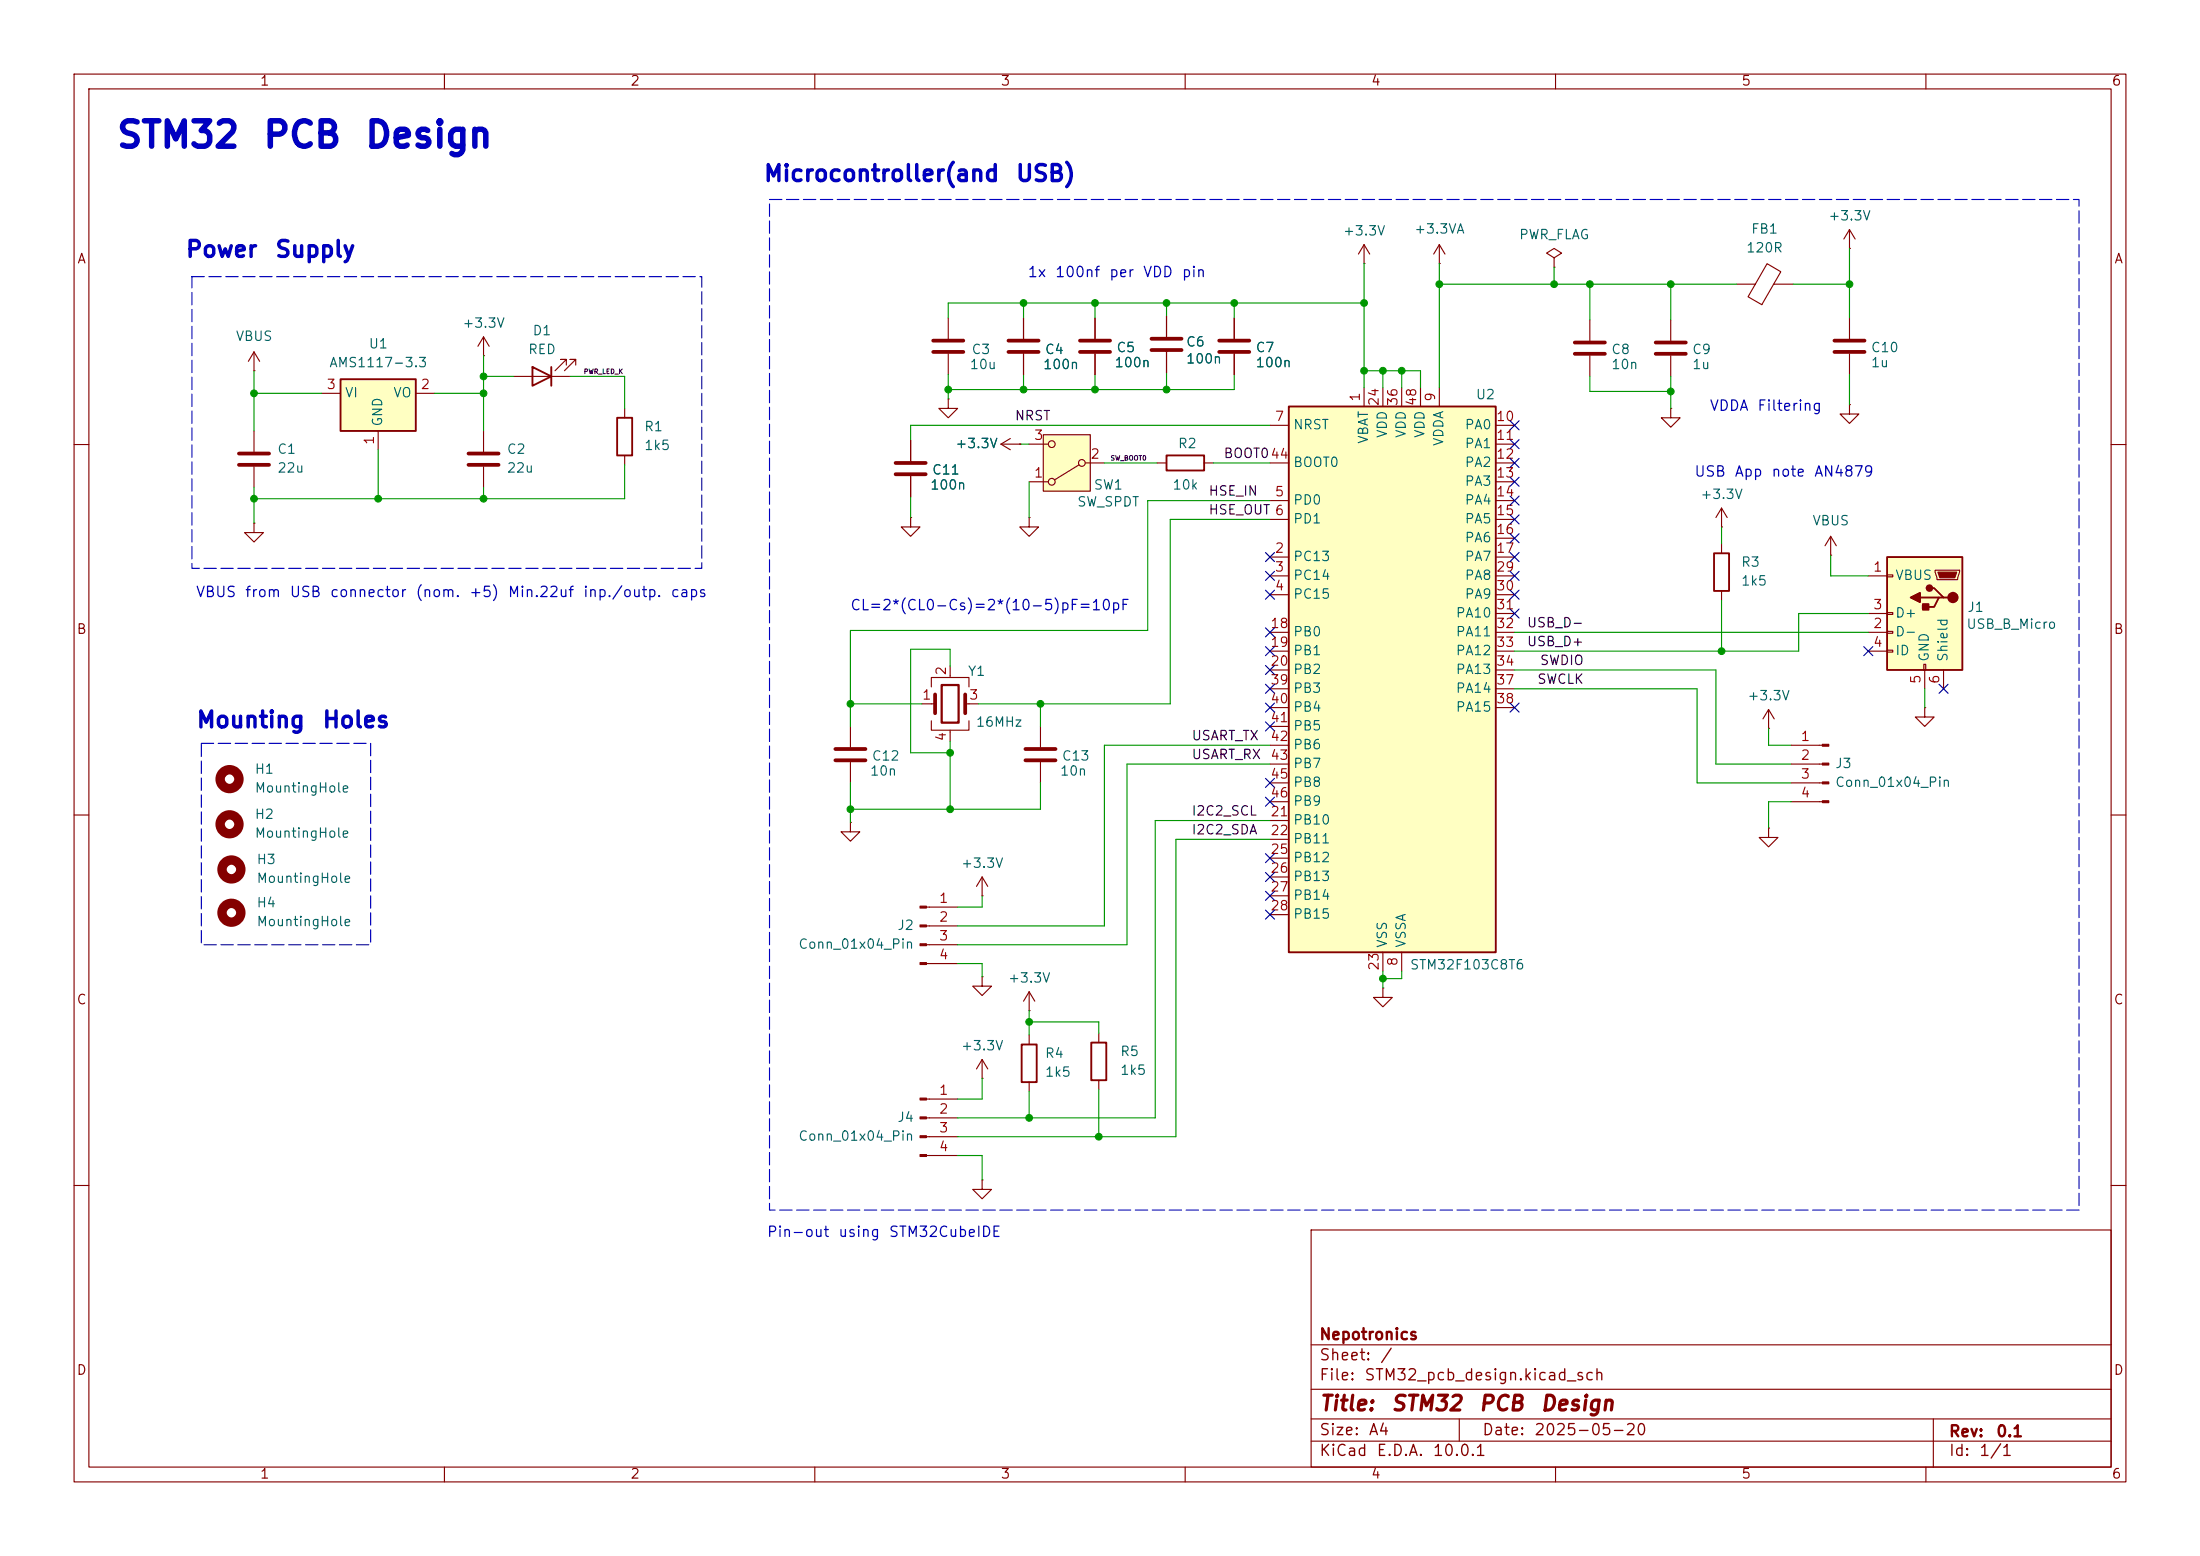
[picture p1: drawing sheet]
<svg xmlns="http://www.w3.org/2000/svg" width="297mm" height="210mm" viewBox="0 0 297 210" stroke-linecap="round" stroke-linejoin="round" font-family="sans-serif">
<g fill="none" stroke="#840000" stroke-width=".15">
<path d="M10 10h277v190h-277zM12 12h273v186h-273zM60 10v2M110 10v2M160 10v2M210 10v2M260 10v2M184.1 35.6h.1M184.1 33l-.7 1.3M184.1 33l.8 1.3M184.1 33v2.6M209.8 34.8l1-.6-1-.7-1 .7 1 .6v1.3"/>
<path d="M209.8 36.1h.1M34.3 50h.1M34.3 47.5v2.5M34.3 58.2v2.8M34.3 47.5l-.8 1.3M34.3 47.5l.8 1.3M65.3 58.2v2.8M122.9 59.4v2.8M128 53.8v1.3h1.3l-1.3 1.3-1.3-1.3h1.3M128 53.8h.1M128 42.9v2.8M128 47.8v2.7"/>
<path d="M135.1 59.9l1.3 .8M135.1 59.9h2.6M136.4 59.2l-1.3 .7M137.7 59.9h.1M138.2 42.9v2.8M138.2 47.8v2.7M10 60h2M34.3 70.6v1.3h1.3l-1.3 1.3-1.3-1.3h1.3M34.3 70.6h.1M34.3 63v2.8M65.3 63v2.8M122.9 69.9v1.2h1.3l-1.3 1.3-1.2-1.3h1.2"/>
<path d="M122.9 69.9h.1M122.9 64.3v2.8M138.9 69.9v1.2h1.3l-1.3 1.3-1.2-1.3h1.2M138.9 69.9h.1M285 60h2M114.8 98v2.8M124.5 95h1.7M125.7 92.7v-1.3h5.1v1.3M125.7 97.3v1.3h5.1v-1.3M128.3 89.9v1.5M128.3 98.6v1.5M130.3 95h1.8"/>
<path d="M140.5 98v2.8M10 110h2M114.8 111v1.3h1.3l-1.3 1.2-1.3-1.2h1.3M114.8 111h.1M114.8 102.9v2.8M140.5 102.9v2.8M285 110h2M132.6 131.8v1.3h1.3l-1.3 1.3-1.3-1.3h1.3M132.6 131.8h.1M138.9 139.7v1.3M125.1 148.3h4.2M125.1 150.9h4.2"/>
<path d="M125.1 153.4h4.2M125.1 156h4.2M132.6 145.5h.1M132.6 159.3v1.2h1.3l-1.3 1.3-1.3-1.3h1.3M132.6 159.3h.1M132.6 143l-.8 1.3M132.6 143l.7 1.3M132.6 143v2.5M138.9 146.1v1.2M10 160h2M177 166h108v32h-108zM285 160h2"/>
<path d="M60 198v2M110 198v2M160 198v2M177 194.5h108M177 191.5h108M177 187.5h108M177 181.5h108M197 191.5v3M210 198v2M260 198v2M261 191.5v6.5"/>
</g>
<path d="M137.9 141h2.1v5.1h-2.1z" fill="none" stroke="#840000" stroke-width=".25"/>
<g fill="#840000" stroke="#840000" stroke-width=".15">
<path d="M124.2 148.2h.9v.3h-.9z"/>
<path d="M124.2 150.7h.9v.3h-.9z"/>
<path d="M124.2 153.3h.9v.2h-.9z"/>
<path d="M124.2 155.8h.9v.3h-.9z"/>
</g>
<g fill="none" stroke="#840000" stroke-width=".51">
<path d="M126 46h4M126 47.5h4M136.1 46h4.1M136.1 47.5h4.1M32.3 61.2h4M32.3 62.7h4M63.2 61.2h4.1M63.2 62.7h4.1M120.9 62.5h4.1M120.9 64h4.1M126.2 93.7v2.6M130.3 93.7v2.6"/>
<path d="M112.8 101.1h4M112.8 102.6h4M138.4 101.1h4.1M138.4 102.6h4.1"/>
</g>
<g fill="none" stroke="#840000" stroke-width="1.3">
<circle cx="31" cy="111.3" r="1.27"/>
<circle cx="31" cy="105.2" r="1.27"/>
</g>
<path d="M127.1 92.5h2.3v5h-2.3z" fill="none" stroke="#840000" stroke-width=".3"/>
<path d="M174 54.9h27.9v73.6h-27.9z" fill="#ffffc2"/>
<path d="M174 54.9h27.9v73.6h-27.9zM147.3 140.7h2.1v5.1h-2.1z" fill="none" stroke="#840000" stroke-width=".25"/>
<g fill="none" stroke="#840000" stroke-width=".15">
<path d="M147.8 42.9v2.8M147.8 47.8v2.7M157.5 42.7v2.8M157.5 47.5v2.8M171.4 57.4h2.6M184.1 52.3v2.6M186.7 52.3v2.6M189.2 52.3v2.6M191.8 52.3v2.6M194.3 52.3v2.6M201.9 57.4h2.6M201.9 59.9h2.6"/>
<path d="M171.4 75.2h2.6M171.4 77.7h2.6M171.4 67.6h2.6M171.4 70.1h2.6M171.4 62.5h2.6M201.9 75.2h2.6M201.9 77.7h2.6M201.9 67.6h2.6M201.9 70.1h2.6M201.9 62.5h2.6M201.9 65h2.6M201.9 72.6h2.6"/>
<path d="M171.4 80.3h2.6M171.4 85.3h2.6M171.4 87.9h2.6M171.4 90.4h2.6M171.4 93h2.6M171.4 95.5h2.6M171.4 98h2.6M201.9 80.3h2.6M201.9 85.3h2.6M201.9 87.9h2.6M201.9 90.4h2.6M201.9 82.8h2.6"/>
<path d="M201.9 93h2.6M201.9 95.5h2.6M171.4 110.7h2.6M171.4 113.3h2.6M171.4 115.8h2.6M171.4 118.4h2.6M171.4 100.6h2.6M171.4 103.1h2.6M171.4 105.7h2.6M171.4 108.2h2.6M238.8 111.8v1.2h1.2l-1.2 1.3-1.3-1.3h1.3M238.8 111.8h.1"/>
<path d="M148.3 139.4v1.3M171.4 120.9h2.6M171.4 123.4h2.6M186.7 128.5v2.6M189.2 128.5v2.6M148.3 145.8v1.3"/>
</g>
<path d="M145.8 46h4.1M145.8 47.5h4.1M155.4 45.7h4.1M155.4 47.2h4.1" fill="none" stroke="#840000" stroke-width=".51"/>
<path d="M140.8 58.7h6.4v7.6h-6.4z" fill="#ffffc2"/>
<g fill="none" stroke="#840000" stroke-width=".15">
<path d="M234.4 38.4h2.6M238.6 35.6l1.8 1.1-2.6 4.4-1.8-1zM239.5 38.4h2.6M138.9 59.9h2.6M140.8 58.7h6.4v7.6h-6.4zM166.6 42.9v2.8M166.6 47.8v2.7M225.6 55.1v1.3h1.2l-1.2 1.3-1.3-1.3h1.3M225.6 55.1h.1M138.9 65h2.6M145.7 62.7l-3.3 2.1M146.6 62.5h2.5"/>
<path d="M156.2 62.5h1.3M162.6 62.5h1.2M232.4 71.1h.1M232.4 68.6l-.8 1.3M232.4 68.6l.8 1.3M232.4 68.6v2.5M232.4 73.4v1.3M232.4 79.8v1.2M138.9 136.4h.1M138.9 133.9l-.7 1.2M138.9 133.9l.8 1.2M138.9 133.9v2.5"/>
<circle cx="142" cy="59.9" r=".46"/>
<circle cx="142" cy="65" r=".46"/>
<circle cx="146" cy="62.5" r=".46"/>
</g>
<path d="M157.5 61.5h5.1v2h-5.1zM231.4 74.7h2v5.1h-2z" fill="none" stroke="#840000" stroke-width=".25"/>
<g fill="none" stroke="#840000" stroke-width="1.3">
<circle cx="31.2" cy="117.3" r="1.27"/>
<circle cx="31.2" cy="123.2" r="1.27"/>
</g>
<path d="M164.6 46h4.1M164.6 47.5h4.1" fill="none" stroke="#840000" stroke-width=".51"/>
<path d="M46 51.2h10.1v7h-10.1z" fill="#ffffc2"/>
<path d="M46 51.2h10.1v7h-10.1zM71.9 49.5l2.5 1.3-2.5 1.3zM74.4 49.5v2.6M83.3 56.4h2v5.1h-2z" fill="none" stroke="#840000" stroke-width=".25"/>
<g fill="none" stroke="#840000" stroke-width=".15">
<path d="M43.4 53.1h2.6M51.1 58.2v2.5M56.1 53.1h2.6M65.3 48h.1M65.3 45.5l-.8 1.2M65.3 45.5l.7 1.2M65.3 45.5v2.5M69.3 50.8h7.7M76.5 49.3v-.8h-.8h.8l-1.6 1.5M77.7 49.3v-.8h-.7h.7l-1.5 1.5M84.3 55.1v1.3M214.6 43.2v2.8"/>
<path d="M214.6 48v2.8M225.6 43.2v2.8M225.6 48v2.8M249.7 54.6v1.3h1.3l-1.3 1.3-1.3-1.3h1.3M249.7 54.6h.1M84.3 61.5v1.2M247.1 74.9h.1M247.1 72.4l-.7 1.3M247.1 72.4l.8 1.3M247.1 72.4v2.5M238.8 98.3h.1M238.8 95.8l-.8 1.2"/>
<path d="M238.8 95.8l.7 1.2M238.8 95.8v2.5M259.8 95.5v1.3h1.3l-1.3 1.2-1.2-1.2h1.2M259.8 95.5h.1M132.6 118.4l-.8 1.2M132.6 118.4l.7 1.2M132.6 118.4v2.5M241.8 100.6h4.2M241.8 103.1h4.2M241.8 105.7h4.2M241.8 108.2h4.2M125.1 122.4h4.2"/>
<path d="M125.1 125h4.2M125.1 127.5h4.2M125.1 130h4.2M132.6 120.9h.1M186.7 133.4v1.2h1.3l-1.3 1.3-1.3-1.3h1.3M186.7 133.4h.1"/>
</g>
<g fill="#840000" stroke="#840000" stroke-width=".15">
<path d="M246 100.5h.9v.2h-.9z"/>
<path d="M246 103h.9v.3h-.9z"/>
<path d="M246 105.5h.9v.3h-.9z"/>
<path d="M246 108.1h.9v.2h-.9z"/>
<path d="M124.2 122.3h.9v.3h-.9z"/>
<path d="M124.2 124.8h.9v.3h-.9z"/>
<path d="M124.2 127.4h.9v.2h-.9z"/>
<path d="M124.2 129.9h.9v.3h-.9z"/>
</g>
<path d="M212.6 46.2h4.1M212.6 47.8h4.1M223.5 46.2h4.1M223.5 47.8h4.1" fill="none" stroke="#840000" stroke-width=".51"/>
<path d="M254.8 75.2h10.1v15.2h-10.1z" fill="#ffffc2"/>
<path d="M254.8 75.2h10.1v15.2h-10.1zM260.5 79.4h.6l1.3 1.2h.6M259.2 80.6h2.5M262.4 80.6h-.7l-.6 1.3h-1.3" fill="none" stroke="#840000" stroke-width=".25"/>
<g fill="none" stroke="#840000" stroke-width=".15">
<path d="M194.3 35.6h.1M194.3 33l-.8 1.3M194.3 33l.8 1.3M194.3 33v2.6M249.7 33.5h.1M249.7 31l-.8 1.3M249.7 31l.7 1.3M249.7 31v2.5M122.9 59.4v2.8M137.7 59.9h.1M138.2 42.9v2.8M138.2 47.8v2.7"/>
<path d="M147.8 42.9v2.8M147.8 47.8v2.7M157.5 42.7v2.8M157.5 47.5v2.8M166.6 42.9v2.8M166.6 47.8v2.7M249.7 42.9v2.8M249.7 47.8v2.7M122.9 64.3v2.8M252.2 77.7h2.6M254.8 77.6h.7v.3h-.7zM261.2 77h3.3v.2l-.2 1h-2.8z"/>
<path d="M252.2 85.3h2.6M252.2 82.8h2.6M252.2 87.9h2.6M254.8 82.7h.7v.2h-.7zM254.8 85.2h.7v.3h-.7zM254.8 87.8h.7v.2h-.7zM259.7 89.7h.3v.7h-.3zM259.8 90.4v2.6M262.4 90.4v2.6"/>
</g>
<path d="M261.6 77.2h2.6l-.3 .8h-2z" fill="#840000" stroke="#840000" stroke-width=".15"/>
<g fill="#840000" stroke="#840000" stroke-width=".25">
<path d="M259.6 81.5h.7v.8h-.7z"/>
<path d="M257.9 80.6l1.3-.6v1.3z"/>
<circle cx="263.7" cy="80.6" r=".63"/>
<circle cx="260.5" cy="79.4" r=".38"/>
</g>
<path d="M247.6 46h4.1M247.6 47.5h4.1" fill="none" stroke="#840000" stroke-width=".51"/>
<g fill="none" stroke="#009600" stroke-width=".15">
<path d="M184.1 35.6v16.7M194.3 38.4h40.1M194.3 35.6v16.7M209.8 36.1v2.3M214.6 38.4v4.8M225.6 38.4v4.8M242.1 38.4h7.6M249.7 33.5v9.4M34.3 53.1h9.1M34.3 50v8.2M58.7 53.1h6.6M65.3 48v10.2"/>
<path d="M65.3 50.8h4M77 50.8h7.3v4.3M128 50.5v3.3M137.7 59.9h1.2M138.2 40.9v2M138.2 50.5v2.1M147.8 40.9v2M147.8 50.5v2.1M157.5 40.6v2.1M157.5 50.3v2.3M166.6 40.9v2M166.6 50.5v2.1h-38.6"/>
<path d="M171.4 57.4h-48.5v2M184.1 40.9h-56.1v2M184.1 50h7.7v2.3M186.7 50v2.3M189.2 50v2.3M214.6 50.8v2h11M225.6 50.8v4.3M249.7 50.5v4.1M34.3 65.8v4.8M51.1 60.7v6.6M65.3 65.8v1.5M84.3 62.7v4.6h-50"/>
<path d="M122.9 67.1v2.8M138.9 65v4.9M149.1 62.5h7.1M163.8 62.5h7.6M171.4 67.6h-16.5v17.5h-40.1v12.9M171.4 70.1h-13.4v24.9h-25.9M232.4 71.1v2.3M247.1 74.9v2.8h5.1M114.8 95h9.7M128.3 89.9v-2.3h-5.4v14h5.4M140.5 95v3M204.5 93h24.6v12.7h12.7"/>
<path d="M204.5 90.4h27.1v12.7h10.2M204.5 85.3h47.7M232.4 81v6.9M238.8 98.3v2.3h3M252.2 82.8h-9.4v5.1h-38.3M259.8 93v2.5M114.8 105.7v5.3M128.3 100.1v9.1M140.5 105.7v3.5h-25.7M171.4 103.1h-19.3v24.4h-22.8M171.4 100.6h-22.3v24.4h-19.8M171.4 110.7h-15.4v40.2h-26.7"/>
<path d="M171.4 113.3h-12.7v40.1h-29.4M241.8 108.2h-3v3.6M129.3 130h3.3v1.8M132.6 120.9v1.5h-3.3M138.9 136.4v3.3M138.9 137.9h9.4v1.5M186.7 131.1v2.3M189.2 131.1v1h-2.5M129.3 156h3.3v3.3M132.6 145.5v2.8h-3.3M138.9 147.3v3.6M148.3 147.1v6.3"/>
</g>
<g fill="none" stroke="#000084" stroke-width=".15">
<path d="M203.9 59.3l1.2 1.3M203.9 56.8l1.2 1.2M205.1 59.3l-1.2 1.3M205.1 56.8l-1.2 1.2M170.8 74.6l1.3 1.2M170.8 79.7l1.3 1.2M170.8 77.1l1.3 1.2M172.1 74.6l-1.3 1.2M172.1 79.7l-1.3 1.2M172.1 77.1l-1.3 1.2M203.9 61.9l1.2 1.2M203.9 69.5l1.2 1.2"/>
<path d="M203.9 79.7l1.2 1.2M203.9 64.4l1.2 1.2M203.9 77.1l1.2 1.2M203.9 67l1.2 1.2M203.9 72l1.2 1.3M203.9 74.6l1.2 1.2M205.1 61.9l-1.2 1.2M205.1 69.5l-1.2 1.2M205.1 79.7l-1.2 1.2M205.1 64.4l-1.2 1.2M205.1 72l-1.2 1.3M205.1 77.1l-1.2 1.2"/>
<path d="M205.1 67l-1.2 1.2M205.1 74.6l-1.2 1.2M170.8 87.3l1.3 1.2M170.8 84.7l1.3 1.3M170.8 92.4l1.3 1.2M170.8 94.9l1.3 1.2M170.8 89.8l1.3 1.2M170.8 97.4l1.3 1.3M172.1 87.3l-1.3 1.2M172.1 84.7l-1.3 1.3M172.1 97.4l-1.3 1.3M172.1 92.4l-1.3 1.2"/>
<path d="M172.1 94.9l-1.3 1.2M172.1 89.8l-1.3 1.2M203.9 94.9l1.2 1.2M203.9 82.2l1.2 1.2M205.1 94.9l-1.2 1.2M205.1 82.2l-1.2 1.2M251.6 87.3l1.2 1.2M252.8 87.3l-1.2 1.2M261.8 92.4l1.2 1.2M263 92.4l-1.2 1.2M170.8 105.1l1.3 1.2M170.8 107.6l1.3 1.2"/>
<path d="M170.8 115.2l1.3 1.2M170.8 117.8l1.3 1.2M172.1 105.1l-1.3 1.2M172.1 107.6l-1.3 1.2M172.1 115.2l-1.3 1.2M172.1 117.8l-1.3 1.2M170.8 122.8l1.3 1.3M170.8 120.3l1.3 1.2M172.1 122.8l-1.3 1.3M172.1 120.3l-1.3 1.2"/>
</g>
<path d="M25.9 37.3h68.8v39.4h-68.8zM103.9 26.9h176.8v136.4h-176.8zM27.2 100.3h22.8v27.2h-22.8z" fill="none" stroke="#0000c2" stroke-width=".15" stroke-dasharray="1.7 .6"/>
<g fill="#009600" stroke="#009600" stroke-width=".14">
<circle cx="225.6" cy="52.8" r=".46"/>
<circle cx="225.6" cy="38.4" r=".46"/>
<circle cx="249.7" cy="38.4" r=".46"/>
<circle cx="214.6" cy="38.4" r=".46"/>
<circle cx="209.8" cy="38.4" r=".46"/>
<circle cx="194.3" cy="38.4" r=".46"/>
<circle cx="232.4" cy="87.9" r=".46"/>
<circle cx="166.6" cy="40.9" r=".46"/>
<circle cx="157.5" cy="40.9" r=".46"/>
<circle cx="147.8" cy="40.9" r=".46"/>
<circle cx="140.5" cy="95" r=".46"/>
<circle cx="186.7" cy="132.1" r=".46"/>
<circle cx="157.5" cy="52.6" r=".46"/>
<circle cx="34.3" cy="53.1" r=".46"/>
<circle cx="65.3" cy="50.8" r=".46"/>
<circle cx="65.3" cy="53.1" r=".46"/>
<circle cx="65.3" cy="67.3" r=".46"/>
<circle cx="51.1" cy="67.3" r=".46"/>
<circle cx="34.3" cy="67.3" r=".46"/>
<circle cx="128.3" cy="109.2" r=".46"/>
<circle cx="114.8" cy="109.2" r=".46"/>
<circle cx="114.8" cy="95" r=".46"/>
<circle cx="147.8" cy="52.6" r=".46"/>
<circle cx="138.2" cy="40.9" r=".46"/>
<circle cx="138.2" cy="52.6" r=".46"/>
<circle cx="128" cy="52.6" r=".46"/>
<circle cx="128.3" cy="101.6" r=".46"/>
<circle cx="138.9" cy="137.9" r=".46"/>
<circle cx="138.9" cy="150.9" r=".46"/>
<circle cx="148.3" cy="153.4" r=".46"/>
<circle cx="184.1" cy="50" r=".46"/>
<circle cx="186.7" cy="50" r=".46"/>
<circle cx="189.2" cy="50" r=".46"/>
<circle cx="184.1" cy="40.9" r=".46"/>
</g>
<g font-size="3.4" fill="#0000c2">
<text x="15.6" y="20.8">STM32</text>
<text x="35.3" y="20.8">PCB</text>
<text x="49.1" y="20.8">Design</text>
</g>
<g font-size="2.2" fill="#0000c2">
<text x="103" y="25">Microcontroller(and</text>
<text x="137" y="25">USB)</text>
<text x="24.9" y="35.3">Power</text>
<text x="37" y="35.3">Supply</text>
<text x="26.4" y="98.8">Mounting</text>
<text x="43.4" y="98.8">Holes</text>
</g>
<g font-size="2" fill="#840000">
<text x="178" y="190.9">Title:</text>
<text x="187.7" y="190.9">STM32</text>
<text x="199.5" y="190.9">PCB</text>
<text x="207.8" y="190.9">Design</text>
</g>
<g font-size="1.5" fill="#840000">
<text x="178" y="184">Sheet:</text>
<text x="178" y="181.2">Nepotronics</text>
<text x="186.2" y="184">/</text>
<text x="178" y="186.7">File:</text>
<text x="184.1" y="186.7">STM32_pcb_design.kicad_sch</text>
<text x="178" y="196.9">KiCad</text>
<text x="178" y="194.1">Size:</text>
<text x="184.7" y="194.1">A4</text>
<text x="185.7" y="196.9">E.D.A.</text>
<text x="193.3" y="196.9">10.0.1</text>
<text x="200" y="194.1">Date:</text>
<text x="207" y="194.1">2025-05-20</text>
<text x="263" y="194.3">Rev:</text>
<text x="263" y="196.9">Id:</text>
<text x="267.1" y="196.9">1/1</text>
<text x="269.4" y="194.3">0.1</text>
</g>
<g font-size="1.4" fill="#0000c2">
<text x="138.6" y="37.8">1x</text>
<text x="142.3" y="37.8">100nf</text>
<text x="149.6" y="37.8">per</text>
<text x="154.2" y="37.8">VDD</text>
<text x="159.4" y="37.8">pin</text>
<text x="230.7" y="55.8">VDDA</text>
<text x="237.1" y="55.8">Filtering</text>
<text x="228.6" y="64.7">USB</text>
<text x="234.1" y="64.7">App</text>
<text x="239" y="64.7">note</text>
<text x="244.8" y="64.7">AN4879</text>
<text x="26.3" y="80.9">VBUS</text>
<text x="33" y="80.9">from</text>
<text x="39" y="80.9">USB</text>
<text x="44.4" y="80.9">connector</text>
<text x="56" y="80.9">(nom.</text>
<text x="63.2" y="80.9">+5)</text>
<text x="68.5" y="80.9">Min.22uf</text>
<text x="78.6" y="80.9">inp./outp.</text>
<text x="90.4" y="80.9">caps</text>
<text x="114.7" y="82.7">CL=2*(CL0-Cs)=2*(10-5)pF=10pF</text>
<text x="103.4" y="167.3">Pin-out</text>
<text x="113.1" y="167.3">using</text>
<text x="119.9" y="167.3">STM32CubeIDE</text>
</g>
<g font-size="1.3" fill="#840000">
<text x="35" y="11.9">1</text>
<text x="85" y="11.9">2</text>
<text x="135" y="11.9">3</text>
<text x="185" y="11.9">4</text>
<text x="235" y="11.9">5</text>
<text x="285" y="11.9">6</text>
<text x="10.3" y="35.9">A</text>
<text x="285.3" y="35.9">A</text>
<text x="10.3" y="85.9">B</text>
<text x="285.3" y="85.9">B</text>
<text x="10.3" y="135.9">C</text>
<text x="285.3" y="135.9">C</text>
<text x="10.3" y="185.9">D</text>
<text x="285.3" y="185.9">D</text>
<text x="35" y="199.9">1</text>
<text x="85" y="199.9">2</text>
<text x="135" y="199.9">3</text>
<text x="185" y="199.9">4</text>
<text x="235" y="199.9">5</text>
<text x="285" y="199.9">6</text>
</g>
<g font-size="1.3" fill="#006464">
<text x="181.2" y="32.1">+3.3V</text>
<text x="190.8" y="31.9">+3.3VA</text>
<text x="205" y="32.6">PWR_FLAG</text>
<text x="235.7" y="34.4">120R</text>
<text x="236.3" y="31.9">FB1</text>
<text x="246.7" y="30.1">+3.3V</text>
<text x="31.7" y="46.3">VBUS</text>
<text x="49.7" y="47.3">U1</text>
<text x="62.3" y="44.6">+3.3V</text>
<text x="71.8" y="45.6">D1</text>
<text x="150.6" y="47.9">C5</text>
<text x="160" y="47.1">C6</text>
<text x="169.4" y="47.9">C7</text>
<text x="252.5" y="47.9">C10</text>
<text x="44.4" y="49.9">AMS1117-3.3</text>
<text x="46.5" y="53.9">VI</text>
<text x="53" y="53.9">VO</text>
<text x="71.2" y="48.1">RED</text>
<text x="130.8" y="50.1">10u</text>
<text x="131.1" y="48.1">C3</text>
<text x="140.7" y="50.1">100n</text>
<text x="141" y="48.1">C4</text>
<text x="150.4" y="49.9">100n</text>
<text x="160" y="49.4">100n</text>
<text x="169.4" y="49.9">100n</text>
<text x="217.4" y="48.1">C8</text>
<text x="217.4" y="50.1">10n</text>
<text x="228.4" y="48.1">C9</text>
<text x="228.4" y="50.1">1u</text>
<text x="252.5" y="49.9">1u</text>
<text x="51.9" y="57.7" transform="rotate(-90 51.9 57.7)">GND</text>
<text x="86.9" y="58.5">R1</text>
<text x="174.5" y="58.3">NRST</text>
<text x="185" y="60" transform="rotate(-90 185 60)">VBAT</text>
<text x="187.6" y="59.2" transform="rotate(-90 187.6 59.2)">VDD</text>
<text x="190.1" y="59.2" transform="rotate(-90 190.1 59.2)">VDD</text>
<text x="192.6" y="59.2" transform="rotate(-90 192.6 59.2)">VDD</text>
<text x="197.7" y="58.3">PA0</text>
<text x="199.1" y="54.2">U2</text>
<text x="37.3" y="61.6">C1</text>
<text x="37.3" y="64.1">22u</text>
<text x="68.3" y="61.6">C2</text>
<text x="68.3" y="64.1">22u</text>
<text x="86.9" y="61.1">1k5</text>
<text x="125.7" y="64.4">C11</text>
<text x="128.9" y="60.8">+3.3V</text>
<text x="158.9" y="60.8">R2</text>
<text x="174.5" y="63.3">BOOT0</text>
<text x="195.2" y="60.3" transform="rotate(-90 195.2 60.3)">VDDA</text>
<text x="197.7" y="60.8">PA1</text>
<text x="197.7" y="63.3">PA2</text>
<text x="197.7" y="65.9">PA3</text>
<text x="125.5" y="66.4">100n</text>
<text x="145.3" y="68.7">SW_SPDT</text>
<text x="147.6" y="66.4">SW1</text>
<text x="158.2" y="66.4">10k</text>
<text x="174.5" y="68.4">PD0</text>
<text x="174.5" y="71">PD1</text>
<text x="197.7" y="68.4">PA4</text>
<text x="197.7" y="71">PA5</text>
<text x="229.5" y="67.7">+3.3V</text>
<text x="244.6" y="71.2">VBUS</text>
<text x="174.5" y="76">PC13</text>
<text x="197.7" y="73.5">PA6</text>
<text x="197.7" y="76">PA7</text>
<text x="235" y="76.8">R3</text>
<text x="174.5" y="78.6">PC14</text>
<text x="174.5" y="81.1">PC15</text>
<text x="196.4" y="83.7">PA10</text>
<text x="197.7" y="78.6">PA8</text>
<text x="197.7" y="81.1">PA9</text>
<text x="235" y="79.3">1k5</text>
<text x="255.8" y="78.6">VBUS</text>
<text x="255.8" y="83.7">D+</text>
<text x="265.5" y="82.9">J1</text>
<text x="174.5" y="86.2">PB0</text>
<text x="174.5" y="88.7">PB1</text>
<text x="196.4" y="86.2">PA11</text>
<text x="196.4" y="88.7">PA12</text>
<text x="255.8" y="86.2">D-</text>
<text x="255.8" y="88.7">ID</text>
<text x="260.7" y="89.4" transform="rotate(-90 260.7 89.4)">GND</text>
<text x="263.2" y="89.4" transform="rotate(-90 263.2 89.4)">Shield</text>
<text x="265.4" y="85.2">USB_B_Micro</text>
<text x="130.6" y="91.5">Y1</text>
<text x="174.5" y="91.3">PB2</text>
<text x="174.5" y="93.8">PB3</text>
<text x="196.4" y="91.3">PA13</text>
<text x="196.4" y="93.8">PA14</text>
<text x="235.8" y="94.8">+3.3V</text>
<text x="131.7" y="98.4">16MHz</text>
<text x="174.5" y="96.4">PB4</text>
<text x="174.5" y="98.9">PB5</text>
<text x="174.5" y="101.4">PB6</text>
<text x="196.4" y="96.4">PA15</text>
<text x="34.3" y="104.7">H1</text>
<text x="34.3" y="107.3">MountingHole</text>
<text x="117.4" y="105">10n</text>
<text x="117.6" y="103">C12</text>
<text x="143" y="105">10n</text>
<text x="143.3" y="103">C13</text>
<text x="174.5" y="104">PB7</text>
<text x="174.5" y="106.5">PB8</text>
<text x="247.7" y="104">J3</text>
<text x="247.7" y="106.5">Conn_01x04_Pin</text>
<text x="34.3" y="110.8">H2</text>
<text x="34.3" y="113.4">MountingHole</text>
<text x="174.5" y="111.6">PB10</text>
<text x="174.5" y="109.1">PB9</text>
<text x="34.6" y="116.9">H3</text>
<text x="34.6" y="119.5">MountingHole</text>
<text x="129.6" y="117.4">+3.3V</text>
<text x="174.5" y="114.1">PB11</text>
<text x="174.5" y="116.7">PB12</text>
<text x="174.5" y="119.2">PB13</text>
<text x="34.6" y="122.8">H4</text>
<text x="34.6" y="125.3">MountingHole</text>
<text x="121.1" y="125.8">J2</text>
<text x="174.5" y="121.8">PB14</text>
<text x="174.5" y="124.3">PB15</text>
<text x="107.7" y="128.4">Conn_01x04_Pin</text>
<text x="187.6" y="128" transform="rotate(-90 187.6 128)">VSS</text>
<text x="190.1" y="128" transform="rotate(-90 190.1 128)">VSSA</text>
<text x="190.3" y="131.2">STM32F103C8T6</text>
<text x="136" y="132.9">+3.3V</text>
<text x="129.6" y="142.1">+3.3V</text>
<text x="141" y="143.1">R4</text>
<text x="151.1" y="142.8">R5</text>
<text x="141" y="145.6">1k5</text>
<text x="151.1" y="145.4">1k5</text>
<text x="107.7" y="154.3">Conn_01x04_Pin</text>
<text x="121.1" y="151.7">J4</text>
</g>
<g font-size="1.3" fill="#a90000">
<text x="44" y="52.8">3</text>
<text x="56.7" y="52.8">2</text>
<text x="139.5" y="59.7">3</text>
<text x="172" y="57.2">7</text>
<text x="183.9" y="54.3" transform="rotate(-90 183.9 54.3)">1</text>
<text x="186.4" y="54.9" transform="rotate(-90 186.4 54.9)">24</text>
<text x="189" y="54.9" transform="rotate(-90 189 54.9)">36</text>
<text x="191.5" y="54.9" transform="rotate(-90 191.5 54.9)">48</text>
<text x="194.1" y="54.3" transform="rotate(-90 194.1 54.3)">9</text>
<text x="201.9" y="57.2">10</text>
<text x="201.9" y="59.7">11</text>
<text x="50.8" y="60.1" transform="rotate(-90 50.8 60.1)">1</text>
<text x="139.5" y="64.8">1</text>
<text x="147.1" y="62.2">2</text>
<text x="201.9" y="62.2">12</text>
<text x="201.9" y="64.8">13</text>
<text x="172" y="67.3">5</text>
<text x="201.9" y="67.3">14</text>
<text x="201.9" y="69.9">15</text>
<text x="172" y="74.9">2</text>
<text x="172" y="77.5">3</text>
<text x="201.9" y="72.4">16</text>
<text x="201.9" y="74.9">17</text>
<text x="201.9" y="77.5">29</text>
<text x="252.8" y="77.5">1</text>
<text x="172" y="80">4</text>
<text x="201.9" y="80">30</text>
<text x="201.9" y="82.6">31</text>
<text x="252.8" y="82.6">3</text>
<text x="171.4" y="85.1">18</text>
<text x="171.4" y="87.6">19</text>
<text x="201.9" y="85.1">32</text>
<text x="201.9" y="87.6">33</text>
<text x="252.8" y="85.1">2</text>
<text x="252.8" y="87.6">4</text>
<text x="124.4" y="94.7">1</text>
<text x="128" y="91.3" transform="rotate(-90 128 91.3)">2</text>
<text x="130.7" y="94.7">3</text>
<text x="171.4" y="90.2">20</text>
<text x="171.4" y="92.7">39</text>
<text x="171.4" y="95.3">40</text>
<text x="201.9" y="90.2">34</text>
<text x="201.9" y="92.7">37</text>
<text x="201.9" y="95.3">38</text>
<text x="259.6" y="92.4" transform="rotate(-90 259.6 92.4)">5</text>
<text x="262.1" y="92.4" transform="rotate(-90 262.1 92.4)">6</text>
<text x="128" y="100.1" transform="rotate(-90 128 100.1)">4</text>
<text x="171.4" y="97.8">41</text>
<text x="171.4" y="100.3">42</text>
<text x="243" y="100.3">1</text>
<text x="171.4" y="102.9">43</text>
<text x="171.4" y="105.4">45</text>
<text x="171.4" y="108">46</text>
<text x="243" y="102.9">2</text>
<text x="243" y="105.4">3</text>
<text x="243" y="108">4</text>
<text x="171.4" y="110.5">21</text>
<text x="171.4" y="113">22</text>
<text x="171.4" y="115.6">25</text>
<text x="171.4" y="118.1">26</text>
<text x="126.7" y="122.2">1</text>
<text x="126.7" y="124.7">2</text>
<text x="171.4" y="120.7">27</text>
<text x="171.4" y="123.2">28</text>
<text x="126.7" y="127.3">3</text>
<text x="126.7" y="129.8">4</text>
<text x="186.4" y="131.1" transform="rotate(-90 186.4 131.1)">23</text>
<text x="189" y="130.5" transform="rotate(-90 189 130.5)">8</text>
<text x="126.7" y="148.1">1</text>
<text x="126.7" y="150.6">2</text>
<text x="126.7" y="153.2">3</text>
<text x="126.7" y="155.7">4</text>
</g>
<g font-size="1.3" fill="#0f0f0f">
<text x="136.9" y="57.1">NRST</text>
<text x="165.1" y="62.1">BOOT044</text>
<text x="163.1" y="69.8">HSE_OUT 6</text>
<text x="163.1" y="67.2">HSE_IN</text>
<text x="206" y="87.5">USB_D+</text>
<text x="206" y="85">USB_D-</text>
<text x="207.4" y="92.6">SWCLK</text>
<text x="207.8" y="90.1">SWDIO</text>
<text x="160.8" y="100.2">USART_TX</text>
<text x="160.8" y="102.8">USART_RX</text>
<text x="160.8" y="110.4">I2C2_SCL</text>
<text x="160.8" y="112.9">I2C2_SDA</text>
</g>
<g font-size=".6" fill="#0f0f0f">
<text x="78.7" y="50.6">PWR_LED_K</text>
<text x="149.9" y="62.3">SW_BOOT0</text>
</g>
</svg>
